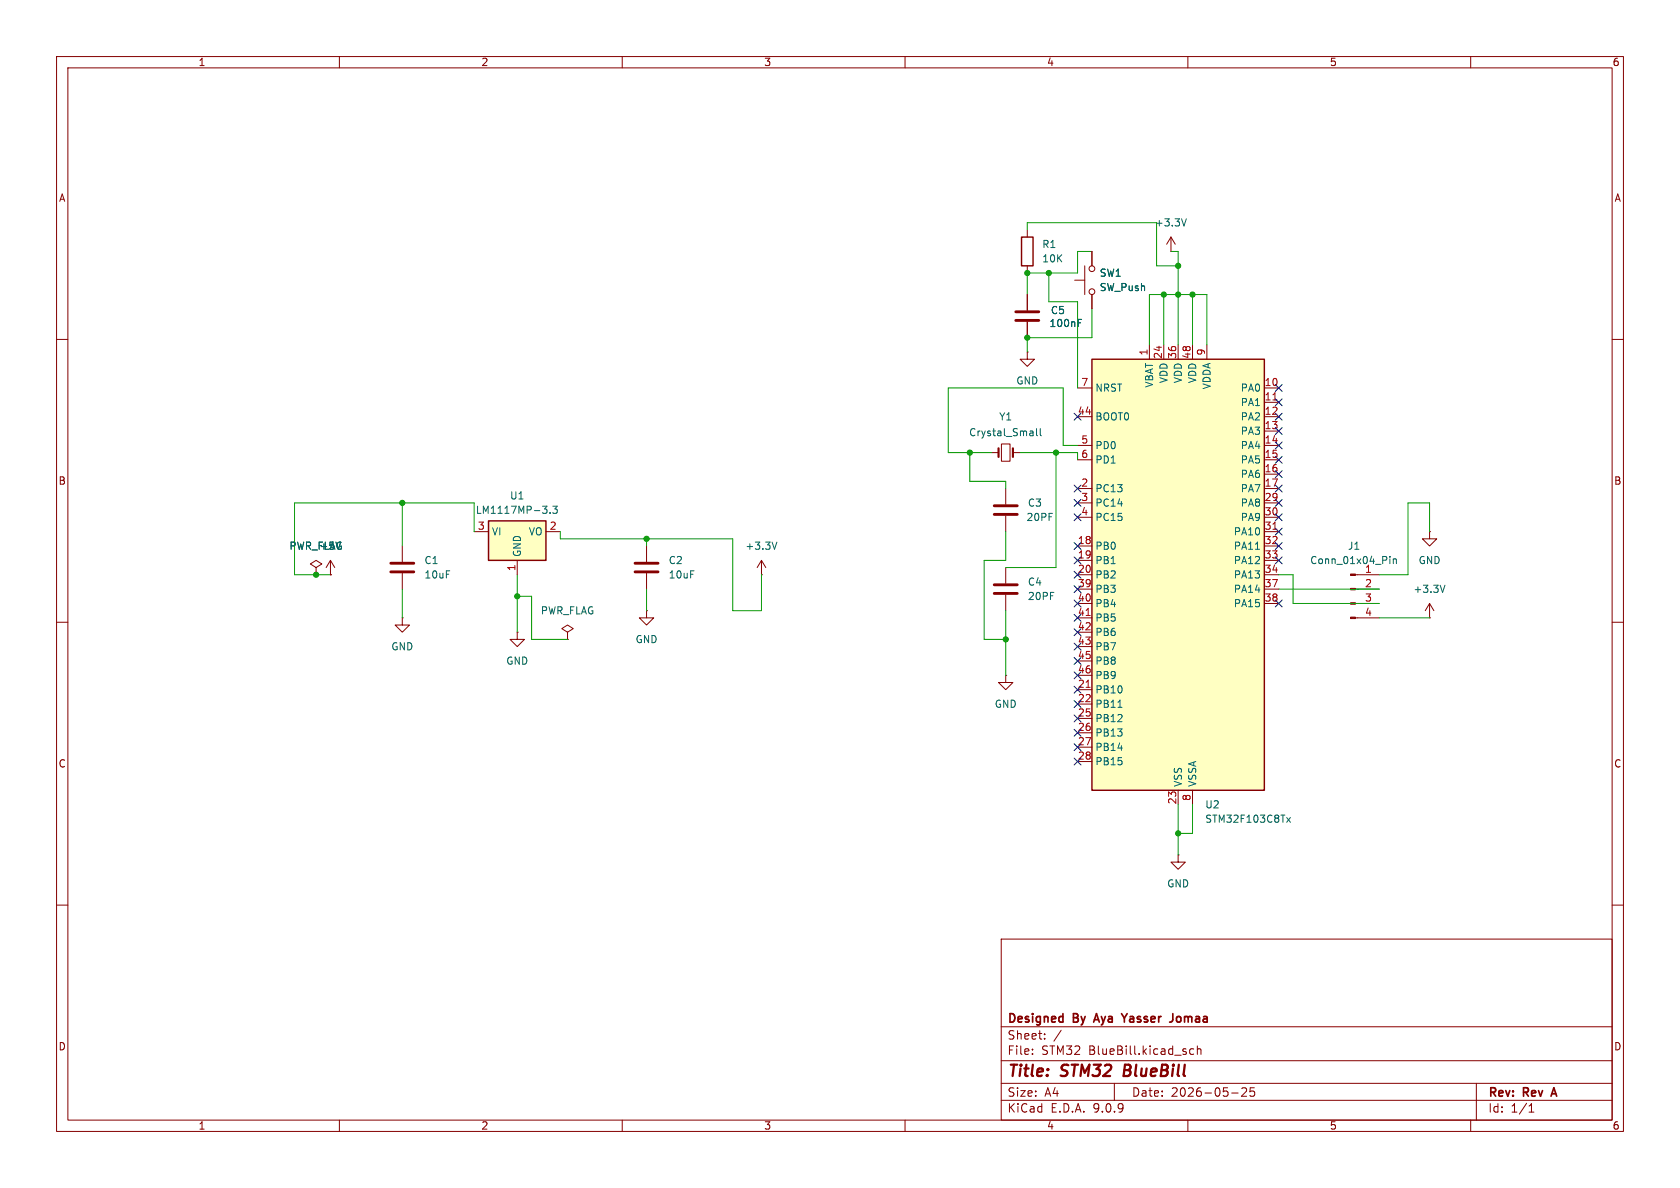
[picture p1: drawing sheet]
<svg xmlns="http://www.w3.org/2000/svg" width="297mm" height="210mm" viewBox="0 0 297 210" stroke-linecap="round" stroke-linejoin="round" font-family="sans-serif">
<g fill="none" stroke="#840000" stroke-width=".18">
<path d="M10 10h277v190h-277zM12 12h273v186h-273zM60 10v2M110 10v2M160 10v2M210 10v2M260 10v2M181.6 40.6v1.3M181.6 47v1.3M181.6 52.1v2.8M181.6 56.9v2.8M190 49.5h1.8"/>
<path d="M191.8 47v5.1M193 44.5v2.5M193 52.1v2.5M10 60h2M177 78.5h1.6v3h-1.6zM181.6 62.2v1.3h1.3l-1.3 1.3-1.3-1.3h1.3M181.6 62.2h.1M285 60h2M58.4 99.1l-.7 1.2M58.4 99.1l.8 1.2M58.4 99.1v2.5M71.1 96.5v2.8"/>
<path d="M114.3 96.5v2.8M134.6 99.1l-.7 1.2M134.6 99.1l.8 1.2M134.6 99.1v2.5M175.3 80h1.2M177.8 86.4v2.8M177.8 91.2v2.8M179.1 80h1.2M252.7 94v1.3h1.3l-1.3 1.2-1.2-1.2h1.2M252.7 94h.1M10 110h2M55.9 100.3l1-.6-1-.6-1 .6 1 .6v1.3"/>
<path d="M55.9 101.6h.1M58.4 101.6h.1M71.1 109.2v1.3h1.3l-1.3 1.3-1.3-1.3h1.3M71.1 109.2h.1M71.1 101.3v2.8M100.3 111.8l1-.7-1-.6-1 .6 1 .7v1.2M100.3 113h.1M114.3 108v1.2h1.3l-1.3 1.3-1.3-1.3h1.3M114.3 108h.1M114.3 101.3v2.8M134.6 101.6h.1M177.8 119.4v1.3h1.3l-1.3 1.2-1.3-1.2h1.3"/>
<path d="M177.8 119.4h.1M177.8 100.3v2.8M177.8 105.2v2.8M239.6 101.6h4.2M239.6 104.1h4.2M239.6 106.7h4.2M239.6 109.2h4.2M252.7 109.2h.1M252.7 106.7l-.7 1.3M252.7 106.7l.8 1.3M252.7 106.7v2.5M285 110h2"/>
<path d="M208.3 151.1v1.3h1.2l-1.2 1.3-1.3-1.3h1.3M208.3 151.1h.1M10 160h2M177 166h108v32h-108zM285 160h2M60 198v2M110 198v2M160 198v2M177 194.5h108M177 191.5h108M177 187.5h108M177 181.5h108"/>
<path d="M182.5 186.3v.1M182.5 185.5v.1M184.7 183.6v.1M184.7 182.8v.1M187.6 182.1l-1.3 2M197 191.5v3M210 198v2M211 185.5l-.4-.1-.3 .3v.4l.2 .2h.5M211.7 185.5l.2-.1 .3 .1 .1 .9M211.7 184.9v1.5M217.7 193.2h1.2M219.5 192.4l.6-.1 .2 .1 .1 .3-.9 1.1h.9"/>
<path d="M221.7 192.3h-.7v.7l.2-.1h.5l.1 .3-.1 .5-.2 .1-.5-.1M260 198v2M261 191.5v6.5M270.3 196.6h.9M270.3 195.5l.4-.4v1.5"/>
<circle cx="193" cy="47.5" r=".51"/>
<circle cx="193" cy="51.6" r=".51"/>
</g>
<path d="M193.8 179.2l-.5 1.5M198.3 179.2l.5 .8M198.8 180v.7M199.3 179.2l-.5 .8M207.3 179.2v1.3M208.1 179.8l-.1 .2v.4l.1 .2M193.5 180.3h.7M274.3 193.4h.8M274.7 192.3l-.5 1.5" fill="none" stroke="#840000" stroke-width=".3"/>
<path d="M198.9 188.2l-.3 2h.8" fill="none" stroke="#840000" stroke-width=".4"/>
<path d="M179.6 55.1h4M179.6 56.6h4M69.1 99.6h4.1M112.3 99.6h4M175.8 89.4h4M175.8 90.9h4M69.1 101.1h4.1M112.3 101.1h4M175.8 103.4h4M175.8 104.9h4" fill="none" stroke="#840000" stroke-width=".51"/>
<g fill="none" stroke="#006464" stroke-width=".18">
<path d="M190.6 57.1h.4M190.6 56.5h.6M182.6 76.2v.8M182.6 77h-.1M182.6 76.5h-.1M183.2 75.8v1.1l.2 .1M183.9 75.8v1.1l.2 .1M137.3 95.8l-.4 1.3M245.7 98.4v.1M245.7 98.8v.8M246.3 98.8v.8M246.3 98.9l.2-.1 .3 .1 .1 .7"/>
<path d="M255.5 103.4l-.5 1.3"/>
</g>
<path d="M176.5 79.2v1.6M179.1 79.2v1.6" fill="none" stroke="#840000" stroke-width=".38"/>
<g fill="#840000" stroke="#840000" stroke-width=".18">
<path d="M238.8 101.5h.8v.2h-.8z"/>
<path d="M238.8 104h.8v.3h-.8z"/>
<path d="M238.8 106.6h.8v.2h-.8z"/>
<path d="M238.8 109.1h.8v.2h-.8z"/>
</g>
<path d="M180.6 41.9h2v5.1h-2z" fill="none" stroke="#840000" stroke-width=".25"/>
<path d="M86.4 92.1h10.1v7h-10.1z" fill="#ffffc2"/>
<path d="M86.4 92.1h10.1v7h-10.1z" fill="none" stroke="#840000" stroke-width=".25"/>
<path d="M207 44.5h.1M207 41.9l-.8 1.3M207 41.9l.8 1.3M207 41.9v2.6M83.8 94h2.6M91.4 99.1v2.5M96.5 94h2.6M91.4 111.8v1.2h1.3l-1.3 1.3-1.2-1.3h1.2M91.4 111.8h.1" fill="none" stroke="#840000" stroke-width=".18"/>
<path d="M209.7 38.7l-.4 1.2M95.9 89.5h.8l-.4 .5M96.6 90.1v.5M97.2 90.6v.1M97.7 89.5h.8l-.4 .5 .4 .1v.5l-.2 .1-.6-.1" fill="none" stroke="#006464" stroke-width=".18"/>
<path d="M193 63.5h30.5v76.2h-30.5z" fill="#ffffc2"/>
<path d="M193 63.5h30.5v76.2h-30.5z" fill="none" stroke="#840000" stroke-width=".25"/>
<g fill="none" stroke="#840000" stroke-width=".18">
<path d="M181.6 52.1v2.8M181.6 56.9v2.8M193 44.5v2.5M193 52.1v2.5M190.5 68.6h2.5M190.5 73.7h2.5M190.5 78.7h2.5M203.2 61v2.5M205.7 61v2.5M208.3 61v2.5M210.8 61v2.5M213.4 61v2.5"/>
<path d="M223.5 68.6h2.6M223.5 73.7h2.6M223.5 78.7h2.6M223.5 71.1h2.6M223.5 76.2h2.6M190.5 81.3h2.5M190.5 86.4h2.5M190.5 88.9h2.5M190.5 91.4h2.5M190.5 96.5h2.5M190.5 99.1h2.5M223.5 81.3h2.6"/>
<path d="M223.5 86.4h2.6M223.5 88.9h2.6M223.5 91.4h2.6M223.5 96.5h2.6M223.5 99.1h2.6M223.5 83.8h2.6M223.5 94h2.6M55.9 101.6h.1M58.4 101.6h.1M190.5 101.6h2.5M190.5 104.1h2.5M190.5 106.7h2.5"/>
<path d="M190.5 109.2h2.5M190.5 111.8h2.5M190.5 114.3h2.5M190.5 116.8h2.5M190.5 119.4h2.5M223.5 101.6h2.6M223.5 104.1h2.6M223.5 106.7h2.6M190.5 121.9h2.5M190.5 124.5h2.5M190.5 127h2.5M190.5 129.5h2.5"/>
<path d="M190.5 132.1h2.5M190.5 134.6h2.5M208.3 139.7v2.5M210.8 139.7v2.5"/>
</g>
<path d="M225 70.7h.8M225 93.6h.8M192 108.8h.7M192 121.5h.7" fill="none" stroke="#a90000" stroke-width=".18"/>
<path d="M190.6 57.1h.4M190.6 56.5h.6M221.9 97.1h.8M197.6 125h.8M227.5 144.5l.6 .9M228.1 144.5l-.6 .9" fill="none" stroke="#006464" stroke-width=".18"/>
<g fill="none" stroke="#009600" stroke-width=".18">
<path d="M181.6 40.6v-1.2h22.9v7.6h3.8M185.4 48.3v5h5.1v15.3M193 44.5h-2.5v3.8h-8.9v3.8M193 54.6v5.1h-11.4v2.5M205.7 52.1v8.9M207 44.5h1.3v16.5M210.8 52.1v8.9M190.5 78.7h-2.5v-10.1h-20.4v11.4h7.7M203.2 61v-8.9h10.2v8.9M71.1 88.9v7.6M83.8 94v-5.1h-31.7v12.7h6.3M99.1 94v1.3h30.4v12.7h5.1v-6.4"/>
<path d="M114.3 95.3v1.2M171.4 80v5.1h6.4v1.3M177.8 94v5.1h-3.8v13.9h3.8M180.3 80h10.2v1.3M186.7 80v20.3h-8.9M252.7 94v-5.1h-3.8v12.7h-5.1M71.1 104.1v5.1M91.4 105.4h2.6v7.6h6.3M91.4 101.6v10.2M114.3 104.1v3.9M177.8 108v11.4M226.1 101.6h2.5v5.1h15.2"/>
<path d="M226.1 104.1h17.7M243.8 109.2h8.9M208.3 142.2v8.9M210.8 142.2v5.1h-2.5"/>
</g>
<g fill="none" stroke="#000084" stroke-width=".18">
<path d="M189.9 73.1l1.2 1.2M191.1 73.1l-1.2 1.2M225.5 75.6l1.2 1.2M225.5 73.1l1.2 1.2M225.5 70.5l1.2 1.2M225.5 68l1.2 1.2M225.5 78.1l1.2 1.2M226.7 70.5l-1.2 1.2M226.7 78.1l-1.2 1.2M226.7 68l-1.2 1.2M226.7 75.6l-1.2 1.2M226.7 73.1l-1.2 1.2"/>
<path d="M189.9 85.8l1.2 1.2M189.9 90.8l1.2 1.2M189.9 88.3l1.2 1.2M189.9 95.9l1.2 1.2M189.9 98.5l1.2 1.2M191.1 85.8l-1.2 1.2M191.1 90.8l-1.2 1.2M191.1 88.3l-1.2 1.2M191.1 95.9l-1.2 1.2M191.1 98.5l-1.2 1.2M225.5 85.8l1.2 1.2M225.5 98.5l1.2 1.2"/>
<path d="M225.5 93.4l1.2 1.2M225.5 88.3l1.2 1.2M225.5 83.2l1.2 1.2M225.5 90.8l1.2 1.2M225.5 95.9l1.2 1.2M225.5 80.7l1.2 1.2M226.7 83.2l-1.2 1.2M226.7 93.4l-1.2 1.2M226.7 88.3l-1.2 1.2M226.7 85.8l-1.2 1.2M226.7 98.5l-1.2 1.2M226.7 95.9l-1.2 1.2"/>
<path d="M226.7 90.8l-1.2 1.2M226.7 80.7l-1.2 1.2M189.9 106.1l1.2 1.2M189.9 108.6l1.2 1.2M189.9 113.7l1.2 1.2M189.9 103.5l1.2 1.2M189.9 111.2l1.2 1.2M189.9 116.2l1.2 1.2M189.9 118.8l1.2 1.2M189.9 101l1.2 1.2M191.1 106.1l-1.2 1.2M191.1 108.6l-1.2 1.2"/>
<path d="M191.1 113.7l-1.2 1.2M191.1 103.5l-1.2 1.2M191.1 111.2l-1.2 1.2M191.1 116.2l-1.2 1.2M191.1 118.8l-1.2 1.2M191.1 101l-1.2 1.2M225.5 106.1l1.2 1.2M226.7 106.1l-1.2 1.2M189.9 128.9l1.2 1.2M189.9 123.9l1.2 1.2M189.9 121.3l1.2 1.2M189.9 131.5l1.2 1.2"/>
<path d="M189.9 134l1.2 1.2M189.9 126.4l1.2 1.2M191.1 128.9l-1.2 1.2M191.1 123.9l-1.2 1.2M191.1 121.3l-1.2 1.2M191.1 134l-1.2 1.2M191.1 131.5l-1.2 1.2M191.1 126.4l-1.2 1.2"/>
</g>
<g fill="#009600" stroke="#009600" stroke-width=".18">
<circle cx="186.7" cy="80" r=".46"/>
<circle cx="171.4" cy="80" r=".46"/>
<circle cx="177.8" cy="113" r=".46"/>
<circle cx="208.3" cy="147.3" r=".46"/>
<circle cx="208.3" cy="52.1" r=".46"/>
<circle cx="210.8" cy="52.1" r=".46"/>
<circle cx="114.3" cy="95.3" r=".46"/>
<circle cx="55.9" cy="101.6" r=".46"/>
<circle cx="91.4" cy="105.4" r=".46"/>
<circle cx="71.1" cy="88.9" r=".46"/>
<circle cx="181.6" cy="48.3" r=".46"/>
<circle cx="185.4" cy="48.3" r=".46"/>
<circle cx="181.6" cy="59.7" r=".46"/>
<circle cx="205.7" cy="52.1" r=".46"/>
<circle cx="208.3" cy="47" r=".46"/>
</g>
<g font-size="2.8" fill="#840000">
<text x="178" y="190.9">Title:</text>
<text x="187.7" y="190.9">STM32</text>
<text x="199.5" y="190.9">BlueBill</text>
</g>
<g font-size="2.1" fill="#840000">
<text x="178" y="184">Sheet:</text>
<text x="178" y="181.2">Designed</text>
<text x="189.8" y="181.2">By</text>
<text x="194.2" y="181.2">Aya</text>
<text x="199.7" y="181.2">Yasser</text>
<text x="208.8" y="181.2">Jomaa</text>
<text x="178" y="186.7">File:</text>
<text x="184.1" y="186.7">STM32</text>
<text x="192.5" y="186.7">BlueBill.kicad_sch</text>
<text x="178" y="196.9">KiCad</text>
<text x="178" y="194.1">Size:</text>
<text x="184.7" y="194.1">A4</text>
<text x="185.7" y="196.9">E.D.A.</text>
<text x="193.3" y="196.9">9.0.9</text>
<text x="200" y="194.1">Date:</text>
<text x="207" y="194.1">2026-05-25</text>
<text x="263" y="194.3">Rev:</text>
<text x="263" y="196.9">Id:</text>
<text x="267.1" y="196.9">1/1</text>
<text x="269.4" y="194.3">Rev</text>
<text x="275.1" y="194.3">A</text>
</g>
<g font-size="1.8" fill="#840000">
<text x="35" y="11.9">1</text>
<text x="85" y="11.9">2</text>
<text x="135" y="11.9">3</text>
<text x="185" y="11.9">4</text>
<text x="235" y="11.9">5</text>
<text x="285" y="11.9">6</text>
<text x="10.3" y="35.9">A</text>
<text x="285.3" y="35.9">A</text>
<text x="10.3" y="85.9">B</text>
<text x="285.3" y="85.9">B</text>
<text x="10.3" y="135.9">C</text>
<text x="285.3" y="135.9">C</text>
<text x="10.3" y="185.9">D</text>
<text x="285.3" y="185.9">D</text>
<text x="35" y="199.9">1</text>
<text x="85" y="199.9">2</text>
<text x="135" y="199.9">3</text>
<text x="185" y="199.9">4</text>
<text x="235" y="199.9">5</text>
<text x="285" y="199.9">6</text>
</g>
<g font-size="1.8" fill="#006464">
<text x="204.1" y="40.2">+3.3V</text>
<text x="184.2" y="44">R1</text>
<text x="184.2" y="46.6">10K</text>
<text x="194.3" y="49.1">SW1</text>
<text x="194.3" y="51.7">SW_Push</text>
<text x="185.4" y="58">100nF</text>
<text x="185.7" y="55.7">C5</text>
<text x="179.6" y="68.2">GND</text>
<text x="193.5" y="69.4">NRST</text>
<text x="204.1" y="68.6" transform="rotate(-90 204.1 68.6)">VBAT</text>
<text x="206.6" y="67.8" transform="rotate(-90 206.6 67.8)">VDD</text>
<text x="209.1" y="67.8" transform="rotate(-90 209.1 67.8)">VDD</text>
<text x="211.7" y="67.8" transform="rotate(-90 211.7 67.8)">VDD</text>
<text x="214.2" y="68.9" transform="rotate(-90 214.2 68.9)">VDDA</text>
<text x="219.2" y="69.4">PA0</text>
<text x="219.2" y="72">PA1</text>
<text x="171.2" y="77.3">Crystal_Small</text>
<text x="176.5" y="74.5">Y1</text>
<text x="193.5" y="74.5">BOOT0</text>
<text x="219.2" y="74.5">PA2</text>
<text x="219.2" y="77.1">PA3</text>
<text x="193.5" y="79.6">PD0</text>
<text x="193.5" y="82.1">PD1</text>
<text x="219.2" y="79.6">PA4</text>
<text x="219.2" y="82.1">PA5</text>
<text x="90.1" y="88.5">U1</text>
<text x="181.6" y="89.8">C3</text>
<text x="193.5" y="87.2">PC13</text>
<text x="193.5" y="89.8">PC14</text>
<text x="219.2" y="84.7">PA6</text>
<text x="219.2" y="87.2">PA7</text>
<text x="219.2" y="89.8">PA8</text>
<text x="84" y="91">LM1117MP-3.3</text>
<text x="86.9" y="94.8">VI</text>
<text x="93.4" y="94.8">VO</text>
<text x="181.4" y="92.3">20PF</text>
<text x="193.5" y="92.3">PC15</text>
<text x="218" y="94.8">PA10</text>
<text x="219.2" y="92.3">PA9</text>
<text x="51.1" y="97.4">PWR_FLAG</text>
<text x="56.4" y="97.4">+5V</text>
<text x="74.9" y="99.9">C1</text>
<text x="92.3" y="98.6" transform="rotate(-90 92.3 98.6)">GND</text>
<text x="118.1" y="99.9">C2</text>
<text x="131.7" y="97.4">+3.3V</text>
<text x="193.5" y="97.4">PB0</text>
<text x="193.5" y="99.9">PB1</text>
<text x="218" y="97.4">PA11</text>
<text x="218" y="99.9">PA12</text>
<text x="231.5" y="99.9">Conn_01x04_Pin</text>
<text x="238.2" y="97.4">J1</text>
<text x="241.2" y="101.3">1</text>
<text x="250.7" y="99.9">GND</text>
<text x="74.9" y="102.5">10uF</text>
<text x="118.1" y="102.5">10uF</text>
<text x="181.6" y="103.7">C4</text>
<text x="181.6" y="106.3">20PF</text>
<text x="193.5" y="102.5">PB2</text>
<text x="193.5" y="105">PB3</text>
<text x="193.5" y="107.5">PB4</text>
<text x="218" y="102.5">PA13</text>
<text x="218" y="105">PA14</text>
<text x="218" y="107.5">PA15</text>
<text x="249.8" y="105">+3.3V</text>
<text x="95.5" y="108.8">PWR_FLAG</text>
<text x="112.3" y="113.9">GND</text>
<text x="193.5" y="110.1">PB5</text>
<text x="193.5" y="112.6">PB6</text>
<text x="69.1" y="115.2">GND</text>
<text x="89.4" y="117.7">GND</text>
<text x="193.5" y="115.2">PB7</text>
<text x="193.5" y="117.7">PB8</text>
<text x="175.8" y="125.3">GND</text>
<text x="193.5" y="120.2">PB9</text>
<text x="193.5" y="122.8">PB10</text>
<text x="193.5" y="125.3">PB11</text>
<text x="193.5" y="127.9">PB12</text>
<text x="193.5" y="130.4">PB13</text>
<text x="193.5" y="132.9">PB14</text>
<text x="193.5" y="135.5">PB15</text>
<text x="209.1" y="139.2" transform="rotate(-90 209.1 139.2)">VSS</text>
<text x="211.7" y="139.2" transform="rotate(-90 211.7 139.2)">VSSA</text>
<text x="213" y="143.1">U2</text>
<text x="213" y="145.6">STM32F103C8Tx</text>
<text x="206.2" y="157.1">GND</text>
</g>
<g font-size="1.8" fill="#a90000">
<text x="202.9" y="62.9" transform="rotate(-90 202.9 62.9)">1</text>
<text x="205.5" y="63.5" transform="rotate(-90 205.5 63.5)">24</text>
<text x="208" y="63.5" transform="rotate(-90 208 63.5)">36</text>
<text x="210.6" y="63.5" transform="rotate(-90 210.6 63.5)">48</text>
<text x="213.1" y="62.9" transform="rotate(-90 213.1 62.9)">9</text>
<text x="191.1" y="68.3">7</text>
<text x="223.5" y="68.3">10</text>
<text x="223.5" y="70.9">11</text>
<text x="190.5" y="73.4">44</text>
<text x="223.5" y="73.4">12</text>
<text x="223.5" y="75.9">13</text>
<text x="191.1" y="78.5">5</text>
<text x="191.1" y="81">6</text>
<text x="223.5" y="78.5">14</text>
<text x="223.5" y="81">15</text>
<text x="223.5" y="83.6">16</text>
<text x="191.1" y="86.1">2</text>
<text x="191.1" y="88.6">3</text>
<text x="223.5" y="86.1">17</text>
<text x="223.5" y="88.6">29</text>
<text x="84.4" y="93.7">3</text>
<text x="97.1" y="93.7">2</text>
<text x="191.1" y="91.2">4</text>
<text x="223.5" y="91.2">30</text>
<text x="223.5" y="93.7">31</text>
<text x="91.2" y="101" transform="rotate(-90 91.2 101)">1</text>
<text x="190.5" y="96.3">18</text>
<text x="190.5" y="98.8">19</text>
<text x="190.5" y="101.3">20</text>
<text x="223.5" y="96.3">32</text>
<text x="223.5" y="98.8">33</text>
<text x="223.5" y="101.3">34</text>
<text x="190.5" y="103.9">39</text>
<text x="190.5" y="106.4">40</text>
<text x="223.5" y="103.9">37</text>
<text x="223.5" y="106.4">38</text>
<text x="241.2" y="103.9">2</text>
<text x="241.2" y="106.4">3</text>
<text x="190.5" y="109">41</text>
<text x="190.5" y="111.5">42</text>
<text x="241.2" y="109">4</text>
<text x="190.5" y="114">43</text>
<text x="190.5" y="116.6">45</text>
<text x="190.5" y="119.1">46</text>
<text x="190.5" y="121.7">21</text>
<text x="190.5" y="124.2">22</text>
<text x="190.5" y="126.7">25</text>
<text x="190.5" y="129.3">26</text>
<text x="190.5" y="131.8">27</text>
<text x="190.5" y="134.4">28</text>
<text x="208" y="142.3" transform="rotate(-90 208 142.3)">23</text>
<text x="210.6" y="141.7" transform="rotate(-90 210.6 141.7)">8</text>
</g>
</svg>
